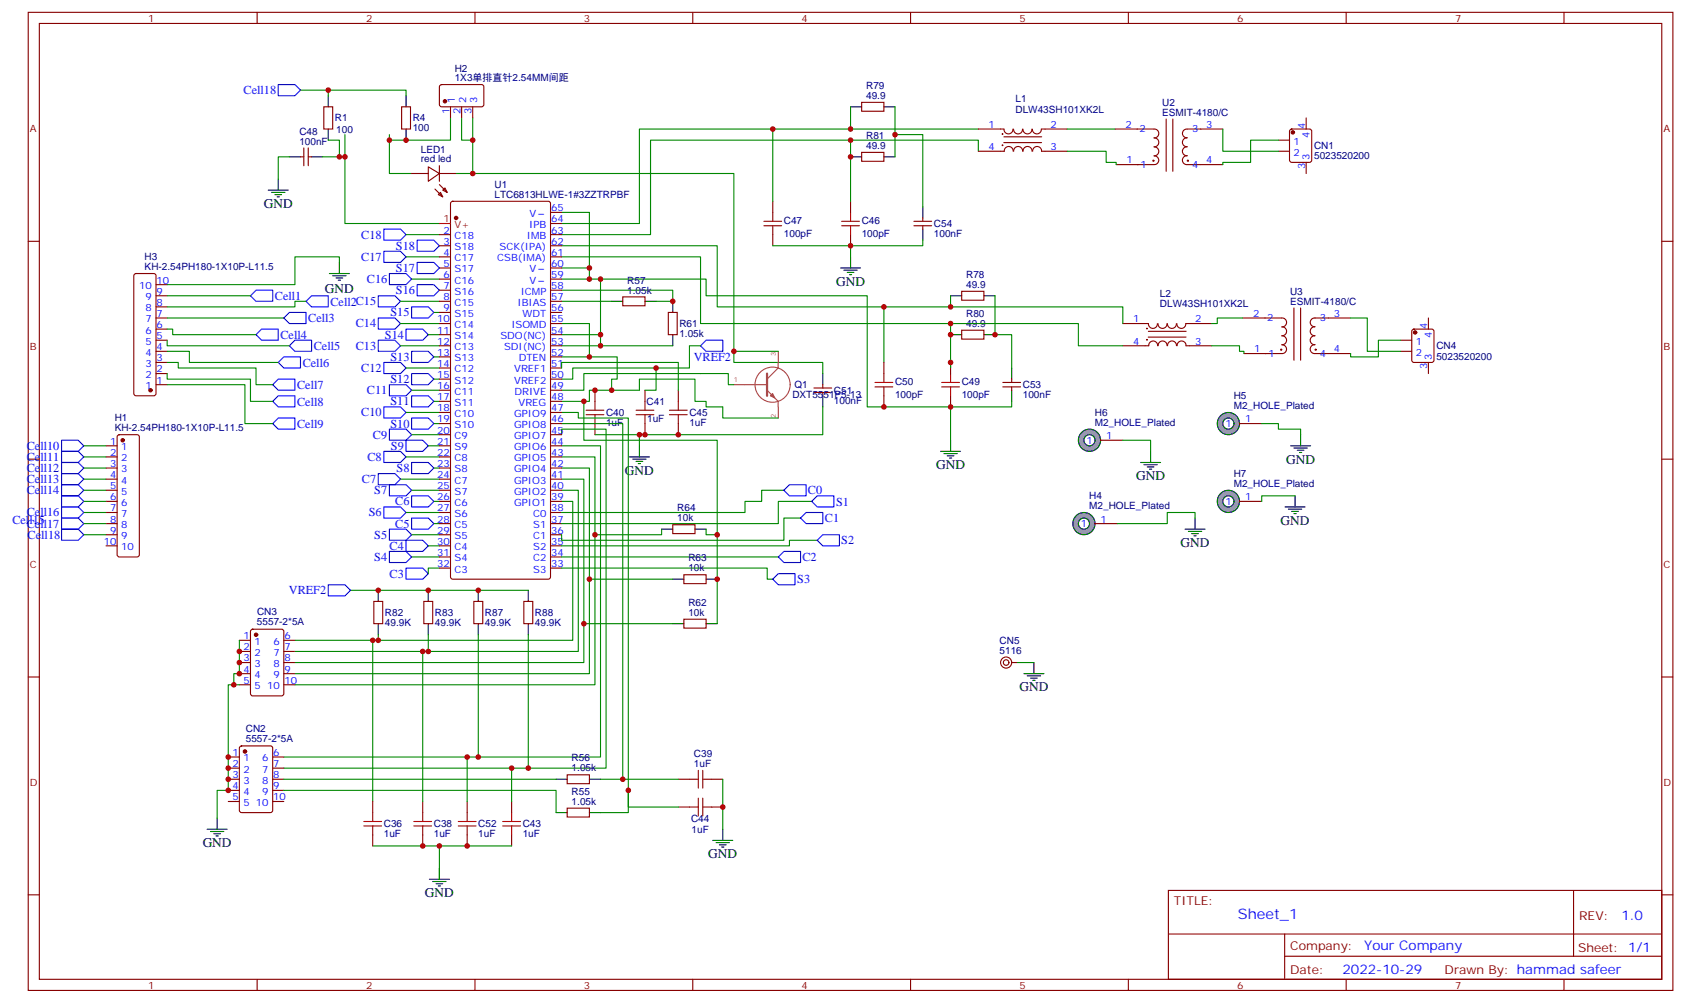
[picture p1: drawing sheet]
<svg xmlns="http://www.w3.org/2000/svg" width="535mm" height="318mm" viewBox="0 0 535 318" stroke-linecap="round" stroke-linejoin="round" font-family="sans-serif">
<g fill="none" stroke="#870000" stroke-width=".35">
<path d="M9 3.9h522.1v310.5h-522.1zM12.5 7.4h515v303.4h-515zM81.6 3.9v3.5M150.8 3.9v3.5M219.9 3.9v3.5M289.1 3.9v3.5M358.2 3.9v3.5M427.4 3.9v3.5M496.5 3.9v3.5M139.7 27.1l.5-.3 13 .1 .4 .7-.1 5.9-.6 .4-13-.1-.4-.6v-5.6zM143 33.9v3.5M146.5 33.9v3.5"/>
<path d="M150.1 33.9v3.5M273.5 32.5h7.1v2.8h-7.1zM370.2 37.8v16.6M372.3 37.8v16.6M414.7 37.4v3.6M95.4 49.8h1M96.4 47v5.6M97.9 47v5.6M97.9 49.8h1M130.7 55.1h5.3M136 53l3.5 2.1-3.5 2.4zM139.5 52.6v4.9"/>
<path d="M139.5 55.1h5.3M139.5 58.6l2.5 2.5M141.3 59.7l.7 1.4-1.5-.7zM273.5 48.4h7.1v2.8h-7.1zM310.6 41h8.1M318.7 45.3h12M318.7 43.4h12M318.7 41a1.41 1.41 0 0 0 1.4 1.5 1.41 1.41 0 0 0 1.4-1.5M321.6 48a1.41 1.41 0 0 0-1.4-1.5 1.41 1.41 0 0 0-1.4 1.5h-8.2M321.8 41a1.41 1.41 0 0 0 1.4 1.5 1.41 1.41 0 0 0 1.4-1.5M321.8 48a1.41 1.41 0 0 1 1.4-1.5 1.41 1.41 0 0 1 1.4 1.5M324.8 41a1.41 1.41 0 0 0 1.4 1.5 1.41 1.41 0 0 0 1.4-1.5"/>
<path d="M324.8 48a1.41 1.41 0 0 1 1.4-1.5 1.41 1.41 0 0 1 1.4 1.5M327.8 41a1.41 1.41 0 0 0 1.4 1.5 1.41 1.41 0 0 0 1.4-1.5M327.8 48a1.41 1.41 0 0 1 1.4-1.5 1.41 1.41 0 0 1 1.5 1.5h8.1M330.6 41h8.2M354 41h12.4a1.41 1.41 0 0 1 1.5 1.4 1.41 1.41 0 0 1-1.6 1.4M366.4 46.6a1.43 1.43 0 0 1 1.5 1.5 1.43 1.43 0 0 1-1.5 1.4 1.38 1.38 0 0 1 1.5 1.4 1.38 1.38 0 0 1-1.5 1.3h-12.1M366.4 43.8a1.41 1.41 0 0 1 1.5 1.4 1.41 1.41 0 0 1-1.5 1.4M376.9 41a1.38 1.38 0 0 0-1.5 1.3 1.38 1.38 0 0 0 1.5 1.4 1.43 1.43 0 0 0-1.5 1.5 1.43 1.43 0 0 0 1.5 1.4 1.43 1.43 0 0 0-1.5 1.4 1.43 1.43 0 0 0 1.5 1.4M376.9 49.4a1.41 1.41 0 0 0-1.5 1.4 1.41 1.41 0 0 0 1.5 1.4h11.3M376.9 41h11.3M405.8 48h3.6M405.8 44.5h3.6"/>
<path d="M409.6 41.2l.5-.2h5.6l.7 .4v9.4l-.4 .7h-5.9l-.7-.4v-9.4zM414.7 51.5v3.6M9 76.6h3.5M138.1 60l2.4 2.5M139.5 74.5h3.5M139.5 78h3.5M139.8 61.1l.7 1.4-1.4-.7zM143.3 64.1l.4-.2h30.4l.6 .4 .1 118.8-.5 .7h-30.6l-.6-.4-.1-118.8zM174.8 74.5h3.5M174.8 78h3.5M174.8 70.9h3.5M174.8 67.4h3.5"/>
<path d="M245.3 63.9v3.5M245.3 74.5v3.5M270 63.9v3.5M270 74.5v3.5M290.1 71.6h5.7M290.1 70.2h5.7M292.9 69.2v1M292.9 71.6v1.1M527.5 76.6h3.6M42.7 87l.5-.2h5.6l.5 .2 .2 .5v37.4l-.2 .5-.5 .2h-5.6l-.5-.2-.2-.5v-37.4zM49.5 97.4h3.6M49.5 93.9h3.6"/>
<path d="M49.5 90.3h3.6M139.5 81.5h3.5M139.5 85.1h3.5M139.5 88.6h3.5M139.5 92.1h3.5M139.5 95.6h3.5M139.5 99.2h3.5M174.8 81.5h3.5M174.8 85.1h3.5M174.8 88.6h3.5M174.8 92.1h3.5M174.8 95.6h3.5"/>
<path d="M174.8 99.2h3.5M305.3 92.5h7v2.8h-7zM410.8 97.8v16.5M412.9 97.8v16.5M49.5 100.9h3.6M49.5 108h3.6M49.5 111.5h3.6M49.5 118.6h3.6M49.5 115h3.6M49.5 104.5h3.6M139.5 102.7h3.5M139.5 109.7h3.5"/>
<path d="M139.5 106.2h3.5M139.5 113.3h3.5M139.5 116.8h3.5M174.8 102.7h3.5M174.8 109.7h3.5M174.8 106.2h3.5M174.8 113.3h3.5M174.8 116.8h3.5M280.6 115v3.6M301.8 115v3.6M305.3 104.8h7v2.8h-7zM356.4 102.7h8.2a1.41 1.41 0 0 0 1.4 1.5 1.41 1.41 0 0 0 1.4-1.5"/>
<path d="M364.5 107h12M364.6 105.2h12M367.5 109.7a1.41 1.41 0 0 0-1.4-1.5 1.41 1.41 0 0 0-1.4 1.5h-8.3M367.6 102.7a1.41 1.41 0 0 0 1.4 1.5 1.41 1.41 0 0 0 1.5-1.5M367.7 109.7a1.41 1.41 0 0 1 1.4-1.5 1.41 1.41 0 0 1 1.4 1.5M370.6 102.7a1.41 1.41 0 0 0 1.4 1.5 1.41 1.41 0 0 0 1.4-1.5M370.7 109.7a1.41 1.41 0 0 1 1.4-1.5 1.41 1.41 0 0 1 1.4 1.5M373.7 109.7a1.41 1.41 0 0 1 1.4-1.5 1.41 1.41 0 0 1 1.4 1.5h8.2M384.7 102.7h-8.3a1.41 1.41 0 0 1-1.4 1.5 1.41 1.41 0 0 1-1.4-1.5M394.5 100.9h12.4a1.41 1.41 0 0 1 1.5 1.4 1.41 1.41 0 0 1-1.5 1.4 1.43 1.43 0 0 1 1.5 1.5 1.43 1.43 0 0 1-1.5 1.4 1.41 1.41 0 0 1 1.5 1.4 1.41 1.41 0 0 1-1.5 1.4M406.9 109.5a1.38 1.38 0 0 1 1.5 1.3 1.38 1.38 0 0 1-1.5 1.4h-12M417.4 106.6a1.41 1.41 0 0 0-1.5 1.4 1.41 1.41 0 0 0 1.5 1.4"/>
<path d="M417.5 109.4a1.41 1.41 0 0 0-1.6 1.4 1.41 1.41 0 0 0 1.5 1.4h11.4M428.8 100.9h-11.4a1.38 1.38 0 0 0-1.5 1.4 1.38 1.38 0 0 0 1.5 1.4 1.43 1.43 0 0 0-1.5 1.4 1.43 1.43 0 0 0 1.5 1.4M444.6 108h3.6M444.6 111.5h3.6M448.4 104.7l.5-.2h5.6l.7 .4v9.4l-.4 .7h-5.9l-.7-.4v-9.4zM453.5 100.9v3.6M453.5 115v3.6M37.4 138.2l.5-.2h5.6l.5 .2 .2 .5v37.4l-.2 .5-.5 .2h-5.6l-.5-.3-.2-.4v-37.4zM49.5 122.1h3.6M139.5 120.3h3.5M139.5 123.9h3.5M139.5 127.4h3.5"/>
<path d="M139.5 130.9h3.5M139.5 134.4h3.5M139.5 138h3.5M174.8 120.3h3.5M174.8 123.9h3.5M174.8 127.4h3.5M174.8 130.9h3.5M174.8 134.4h3.5M174.8 138h3.5M188.9 123.9v3.5M188.9 134.4v3.6M204.8 123.9v3.5"/>
<path d="M204.8 134.4v3.6M215.3 123.9v3.5M215.3 134.4v3.6M258.4 124.6h5.6M258.4 123.2h5.6M261.2 122.1v1.1M261.2 124.6v1M280.6 125.6v3.6M301.8 125.6v3.6M318.3 122.8h5.7M318.3 121.4h5.7M321.2 120.3v1.1"/>
<path d="M321.2 122.8v1.1M9 145.7h3.5M33.7 141.5h3.5M33.7 145h3.5M33.7 148.6h3.5M33.7 152.1h3.5M33.7 155.6h3.5M33.7 159.1h3.5M139.5 141.5h3.5M139.5 145h3.5M139.5 148.6h3.5M139.5 152.1h3.5"/>
<path d="M139.5 155.6h3.5M139.5 159.1h3.5M174.8 141.5h3.5M174.8 145h3.5M174.8 148.6h3.5M174.8 152.1h3.5M174.8 155.6h3.5M174.8 159.1h3.5M527.5 145.7h3.6M33.7 162.7h3.5M33.7 166.2h3.5M33.7 169.7h3.5"/>
<path d="M33.7 173.2h3.5M139.5 162.7h3.5M139.5 166.2h3.5M139.5 169.7h3.5M139.5 173.2h3.5M139.5 176.8h3.5M174.8 162.7h3.5M174.8 166.2h3.5M174.8 169.7h3.5M174.8 173.2h3.5M174.8 176.8h3.5M79.8 199.9l.4-.2h9.2l.6 .4 .1 20.1-.5 .6-9.4 .1-.6-.5-.1-20z"/>
<path d="M118.7 190.9h2.8v7h-2.8zM134.5 190.9h2.9v7h-2.9zM139.5 180.3h3.5M150.4 190.9h2.8v7h-2.8zM166.3 190.9h2.8v7h-2.8zM174.8 180.3h3.5M9 214.9h3.5M76 203.2h3.5M76 206.8h3.5M76 210.3h3.5M76 213.8h3.5M76 217.3h3.5"/>
<path d="M90.1 203.2h3.5M90.1 206.8h3.5M90.1 210.3h3.5M90.1 213.8h3.5M90.1 217.3h3.5M527.5 214.9h3.6M76.2 237l.5-.3h9.2l.6 .5 .1 20-.5 .7h-9.4l-.7-.4v-20zM72.5 247.3h3.5M72.5 240.3h3.5M72.5 243.8h3.5M72.5 250.9h3.5M72.5 254.4h3.5"/>
<path d="M86.6 247.3h3.5M86.6 240.3h3.5M86.6 243.8h3.5M86.6 250.9h3.5M86.6 254.4h3.5M118.3 254.4v3.5M134.2 254.4v3.5M148.3 254.4v3.5M162.4 254.4v3.5M215.3 247.3h3.6M215.3 256.2h3.6M225.9 247.3h3.5"/>
<path d="M225.9 256.2h3.5M118.3 265v3.5M134.2 265v3.5M148.3 265v3.5M162.4 265v3.5M9 284h3.5M370.9 282.6h156.6v28.2h-156.6zM370.9 296.5h156.5M407.8 296.5v14.1M499.5 282.6v20.9M527.5 284h3.6M81.6 310.8v3.6"/>
<path d="M150.8 310.8v3.6M219.9 310.8v3.6M289.1 310.8v3.6M358.2 310.8v3.6M407.8 303.5h119.6M427.4 310.8v3.6M496.5 310.8v3.6"/>
<circle cx="318.2" cy="42.5" r=".11"/>
<circle cx="318.2" cy="46.1" r=".11"/>
<circle cx="366.1" cy="51" r=".18"/>
<circle cx="377.1" cy="51" r=".18"/>
<circle cx="364.1" cy="104.3" r=".11"/>
<circle cx="364.1" cy="107.8" r=".11"/>
<circle cx="406.7" cy="111" r=".18"/>
<circle cx="417.7" cy="111" r=".18"/>
</g>
<g fill="none" stroke="#000" stroke-width=".35">
<path d="M270 33.9h3.5M280.6 33.9h3.5M88.3 56.8v3.6M91.9 49.8h3.5M98.9 49.8h3.5M270 49.8h3.5M280.6 49.8h3.5M85.2 60.4h6.3M86.2 61.1h4.3M87.3 61.8h2.1M88 62.5h.7M292.9 65.7v3.5"/>
<path d="M292.9 72.7v3.5M104.6 86.8h6.3M105.6 87.5h4.3M106.7 88.2h2.1M107.4 88.9h.7M107.7 83.3v3.5M266.8 85.1h6.4M267.9 85.8h4.2M269 86.5h2.1M269.7 87.2h.7M270 81.5v3.6M301.8 93.9h3.5"/>
<path d="M312.3 93.9h3.6M261.2 118.6v3.5M301.8 106.2h3.5M312.3 106.2h3.6M321.2 116.8v3.5M261.2 125.6v3.6M301.8 139.7v3.6M321.2 123.9v3.5M199.8 145h6.4M200.9 145.7h4.2M201.9 146.4h2.1M202.6 147.1h.7"/>
<path d="M203 141.5v3.5M298.6 143.3h6.3M299.6 144h4.3M300.7 144.7h2.1M301.4 145.4h.7M120.1 187.4v3.5M120.1 197.9v3.6M136 187.4v3.5M136 197.9v3.6M151.8 187.4v3.5M151.8 197.9v3.6M167.7 187.4v3.5"/>
<path d="M167.7 197.9v3.6M68.9 259.7v3.5M65.8 263.2h6.3M66.8 263.9h4.2M67.9 264.6h2.1M68.6 265.3h.7M136.3 279.1h6.4M137.4 279.8h4.2M139.5 275.6v3.5M226.3 266.7h6.3M227.3 267.4h4.3M228.4 268.1h2.1"/>
<path d="M229.1 268.9h.7M229.4 263.2v3.5M138.4 280.5h2.1M139.1 281.2h.7"/>
</g>
<g fill="none" stroke="#a10000" stroke-width=".35">
<path d="M242.5 71.6h5.6M242.5 70.2h5.6M245.3 67.4v2.8M245.3 71.6v2.9M267.2 71.6h5.6M267.2 70.2h5.6M270 67.4v2.8M270 71.6v2.9M280.6 118.6v2.8M301.8 118.6v2.8M186.1 131.6h5.6M186.1 130.2h5.6"/>
<path d="M188.9 127.4v2.8M188.9 131.6v2.8M201.9 131.6h5.7M201.9 130.2h5.7M204.8 127.4v2.8M204.8 131.6v2.8M212.5 131.6h5.7M212.5 130.2h5.7M215.3 127.4v2.8M215.3 131.6v2.8M277.8 122.8h5.6M277.8 121.4h5.6"/>
<path d="M280.6 122.8v2.8M298.9 122.8h5.7M298.9 121.4h5.7M301.8 122.8v2.8M118.3 257.9v2.8M134.2 257.9v2.8M148.3 257.9v2.8M162.4 257.9v2.8M218.9 247.3h2.8M218.9 256.2h2.8M221.7 244.5v5.7M221.7 253.3v5.7"/>
<path d="M223.1 247.3h2.8M223.1 244.5v5.7M223.1 253.3v5.7M223.1 256.2h2.8M115.5 262.1h5.6M115.5 260.7h5.6M118.3 262.1v2.9M131.4 262.1h5.6M131.4 260.7h5.6M134.2 262.1v2.9M145.5 262.1h5.6M145.5 260.7h5.6"/>
<path d="M148.3 262.1v2.9M159.6 262.1h5.6M159.6 260.7h5.6M162.4 262.1v2.9"/>
</g>
<g fill="none" stroke="#00f" stroke-width=".35">
<path d="M88.3 26.8h5.3l1.8 1.8-1.8 1.8h-5.3zM121.8 79.8h5.3l1.8 1.7-1.8 1.8h-5.3zM121.8 72.7h5.3l1.8 1.8-1.8 1.7h-5.3zM132.4 76.2h5.3l1.8 1.8-1.8 1.8h-5.3zM79.5 93.9l1.8-1.8h5.3v3.5h-5.3zM97.2 95.6l1.7-1.7h5.3v3.5h-5.3zM120.1 93.9h5.3l1.7 1.7-1.7 1.8h-5.3zM123.6 86.8h5.3l1.8 1.8-1.8 1.7h-5.3zM130.7 97.4h5.3l1.7 1.8-1.7 1.7h-5.3zM132.4 90.3h5.3l1.8 1.8-1.8 1.8h-5.3zM132.4 83.3h5.3l1.8 1.8-1.8 1.7h-5.3zM81.3 106.2l1.7-1.7h5.3v3.5h-5.3z"/>
<path d="M88.3 115l1.8-1.7h5.3v3.5h-5.3zM90.1 100.9l1.8-1.7h5.3v3.5h-5.3zM91.9 109.7l1.7-1.7h5.3v3.5h-5.3zM120.1 108h5.3l1.7 1.7-1.7 1.8h-5.3zM120.1 100.9h5.3l1.7 1.8-1.7 1.8h-5.3zM121.8 115h5.3l1.8 1.8-1.8 1.8h-5.3zM128.9 104.5h5.3l1.8 1.7-1.8 1.8h-5.3zM130.7 118.6h5.3l1.7 1.7-1.7 1.8h-5.3zM130.7 111.5h5.3l1.7 1.8-1.7 1.7h-5.3zM222.4 109.7l1.8-1.7h5.2v3.5h-5.2zM19.5 139.7h5.3l1.8 1.8-1.8 1.8h-5.3zM86.6 122.1l1.7-1.8h5.3v3.6h-5.3z"/>
<path d="M86.6 127.4l1.7-1.8h5.3v3.6h-5.3zM88.3 132.7h5.3v3.5h-5.3l-1.7-1.8zM121.8 129.2h5.3l1.8 1.7-1.8 1.8h-5.3zM123.6 136.2h5.3l1.8 1.8-1.8 1.7h-5.3zM123.6 122.1h5.3l1.8 1.8-1.8 1.7h-5.3zM128.9 139.7h5.3l1.8 1.8-1.8 1.8h-5.3zM130.7 132.7h5.3l1.7 1.7-1.7 1.8h-5.3zM130.7 125.6h5.3l1.7 1.8-1.7 1.8h-5.3zM19.5 143.3h5.3l1.8 1.7-1.8 1.8h-5.3zM19.5 146.8h5.3l1.8 1.8-1.8 1.7h-5.3zM19.5 150.3h5.3l1.8 1.8-1.8 1.7h-5.3zM19.5 153.8h5.3l1.8 1.8-1.8 1.8h-5.3z"/>
<path d="M19.5 157.4h5.3l1.8 1.7-1.8 1.8h-5.3zM120.1 150.3h5.3l1.7 1.8-1.7 1.7h-5.3zM121.8 143.3h5.3l1.8 1.7-1.8 1.8h-5.3zM123.6 153.8h5.3l1.8 1.8-1.8 1.8h-5.3zM130.7 157.4h5.3l1.7 1.7-1.7 1.8h-5.3zM130.7 146.8h5.3l1.7 1.8-1.7 1.7h-5.3zM248.8 155.6l1.8-1.8h5.3v3.6h-5.3zM257.7 159.1l1.7-1.7h5.3v3.5h-5.3zM19.5 160.9h5.3l1.8 1.8-1.8 1.7h-5.3zM19.5 164.4h5.3l1.8 1.8-1.8 1.8h-5.3zM19.5 168h5.3l1.8 1.7-1.8 1.8h-5.3zM121.8 160.9h5.3l1.8 1.8-1.8 1.7h-5.3z"/>
<path d="M123.6 175h5.3l1.8 1.8-1.8 1.7h-5.3zM123.6 168h5.3l1.8 1.7-1.8 1.8h-5.3zM128.9 171.5h5.3l1.8 1.7-1.8 1.8h-5.3zM130.7 164.4h5.3l1.7 1.8-1.7 1.8h-5.3zM247.1 176.8l1.7-1.8h5.3v3.5h-5.3zM254.1 164.4l1.8-1.7h5.3v3.5h-5.3zM259.4 171.5l1.8-1.8h5.3v3.5h-5.3zM104.2 185.6h5.3l1.8 1.8-1.8 1.7h-5.3zM128.9 180.3h5.3l1.8 1.8-1.8 1.7h-5.3zM245.3 183.8l1.8-1.7h5.3v3.5h-5.3z"/>
</g>
<g fill="none" stroke="#008700" stroke-width=".35">
<path d="M95.4 28.6h33.5v1.8M143 37.4v7.1h-19.4M146.5 37.4v7.1h3.6M150.1 37.4v17.7h-5.3M270 33.9v7.1M284.1 33.9v15.9M91.9 49.8h-3.6v7M109.5 42.7v7.1h-7.1M109.5 49.8v21.1h30M123.6 42.7v12.4h7.1M150.1 55.1h82.9v59.9h28.2v3.6M245.3 41v22.9"/>
<path d="M270 44.5v19.4M284.1 42.7h8.8v23M310.6 41h-107.6v29.9h-24.7M310.6 48v-3.5h-104.1v30h-28.2M128.9 74.5h10.6M178.3 67.4h8.8v17.7M178.3 78h49.4v19.4h128.7v5.3M270 78v3.5M292.9 76.2v1.8h-47.6M53.1 93.9h26.4M97.2 95.6h-3.6v1.8h-40.5M107.7 83.3v-1.8h-14.1v8.8h-40.5"/>
<path d="M127.1 95.6h12.4M128.9 81.5h10.6M130.7 88.6h8.8M137.7 99.2h1.8M178.3 85.1h8.8v3.5h-8.8M178.3 92.1h35.3v3.5h-5.3M178.3 81.5h44.1v21.2h119.9v7h14.1M178.3 95.6h15.9M187.1 88.6h3.5v17.6h-12.3M190.6 88.6h33.6v5.3h51.1v35.3h45.9v-1.8M280.6 97.4v17.6M301.8 93.9v3.5"/>
<path d="M315.9 93.9v12.3h5.3v10.6M53.1 118.6v1.7h26.4v7.1h7.1M53.1 115h3.5v1.8h24.7v5.3h5.3M53.1 111.5h7v3.5h28.2M53.1 108v1.7h38.8M53.1 104.5h1.7v1.7h26.5M53.1 100.9h37M127.1 109.7h12.4M127.1 102.7h12.4M128.9 116.8h10.6M136 106.2h3.5M137.7 113.3h1.8"/>
<path d="M178.3 102.7h8.8v10.6h-8.8M178.3 116.8v-1.8h37v8.9M187.1 113.3h8.8v7h-1.7v3.6M190.6 106.2v3.5h-12.3M190.6 109.7h23M208.3 116.8v7.1h-3.5M222.4 109.7h-3.5v7.1h-37.1v3.5h-3.5M233 111.5h14.1M301.8 102.7v14.1M53.1 122.1h24.7v12.3h8.8M128.9 130.9h10.6M130.7 138h8.8"/>
<path d="M130.7 123.9h8.8M137.7 134.4h1.8M137.7 127.4h1.8M137.7 120.3h1.8M178.3 127.4h8.8v-3.5h15.9v-3.6h17.6v7.1h3.6v1.8h5.2v3.5h17.7M178.3 138v-1.8h14.1v107.6h-102.3M178.3 134.4h19.4v112.9h-7.1M178.3 130.9h5.3v1.8h15.9v125.2h-8.9M185.3 127.4v12.3h42.4v58.2M203 138v3.5M233 122.1h-1.8v-3.5h-45.9v5.3h-7M261.2 129.2v8.8h-72.3"/>
<path d="M301.8 129.2v10.5M26.6 159.1h7.1M26.6 155.6h7.1M26.6 148.6h7.1M26.6 152.1h7.1M26.6 145h7.1M26.6 141.5h7.1M127.1 152.1h12.4M128.9 145h10.6M130.7 155.6h8.8M136 141.5h3.5M137.7 159.1h1.8"/>
<path d="M137.7 148.6h1.8M178.3 159.1h3.5v44.1h-88.2M178.3 155.6h5.3v51.2h-90M178.3 152.1h7v58.2h-91.7M178.3 148.6h8.8v65.2h-93.5M178.3 145h10.6v72.3h-95.3M178.3 141.5h12.3v98.8h-100.5M248.8 155.6h-7v3.5h-5.3v3.6h-58.2M257.7 159.1h-10.6v7.1h-68.8M26.6 169.7h7.1M26.6 166.2h7.1M26.6 162.7h7.1"/>
<path d="M128.9 162.7h10.6M130.7 176.8h8.8M130.7 169.7h8.8M136 173.2h3.5M137.7 166.2h1.8M178.3 176.8h68.8M210 168v1.7h-21.1M224.2 168v1.7h3.5M254.1 164.4h-5.3v7.1h-70.5v-1.8M259.4 171.5h-8.8v1.7h-72.3M111.3 187.4h56.4M139.5 180.3h-3.5v1.8"/>
<path d="M178.3 180.3h65.3v3.5h1.7M185.3 197.9h28.3M187.1 183.8h26.5M76 203.2v10.6h-1.8v3.5M76 217.3h-3.5v33.6h-3.6v8.8M118.3 203.2v51.2M120.1 201.5v1.7M134.2 206.8v47.6M136 201.5v5.3M151.8 201.5v38.8M167.7 201.5v42.3M90.1 250.9h86.4v7"/>
<path d="M90.1 247.3h86.4M148.3 240.3v14.1M162.4 243.8v10.6M197.7 247.3h17.6M199.5 250.9v5.3h15.8M229.4 247.3v15.9M118.3 268.5h44.1M139.5 268.5v10.6"/>
</g>
<g fill="#870000" stroke="#870000" stroke-width=".35">
<circle cx="77.8" cy="238.5" r=".53"/>
<circle cx="81.3" cy="201.5" r=".53"/>
<circle cx="38.9" cy="139.7" r=".53"/>
<circle cx="449.2" cy="105.5" r=".53"/>
<circle cx="144.8" cy="69.2" r=".53"/>
<circle cx="141.3" cy="32.1" r=".53"/>
<circle cx="410.4" cy="42" r=".53"/>
<circle cx="47.8" cy="123.9" r=".53"/>
</g>
<path d="M139.5 70.9h3.5" fill="none" stroke="#f00" stroke-width=".35"/>
<path d="M243.5 118.6v7" fill="none" stroke="#a64a4a" stroke-width=".71"/>
<path d="M247.1 111.5l-.1 5.3-3.5 3.5M233 122.1h10.5M243.5 123.9l3.5 3.5 .1 5.3M250.8 122.1a5.6 5.6 0 0 0-8.1-5 5.6 5.6 0 0 0-.7 9.5 5.6 5.6 0 0 0 8.8-3.6v-.9" fill="none" stroke="#a64a4a" stroke-width=".35"/>
<path d="M244.6 125.6l.7-.7 .7 1.4z" fill="#a64a4a" stroke="#a64a4a" stroke-width=".35"/>
<circle cx="345.9" cy="139.7" r="3.5" fill="#999" stroke="#000" stroke-width=".35"/>
<circle cx="345.9" cy="139.7" r="1.76" fill="#fff" stroke="#000" stroke-width=".35"/>
<path d="M349.4 139.7h7" fill="none" stroke="#870000" stroke-width=".35"/>
<circle cx="344.1" cy="166.2" r="3.5" fill="#999" stroke="#000" stroke-width=".35"/>
<circle cx="344.1" cy="166.2" r="1.76" fill="#fff" stroke="#000" stroke-width=".35"/>
<path d="M347.6 166.2h7.1" fill="none" stroke="#870000" stroke-width=".35"/>
<circle cx="390" cy="134.4" r="3.5" fill="#999" stroke="#000" stroke-width=".35"/>
<circle cx="390" cy="134.4" r="1.76" fill="#fff" stroke="#000" stroke-width=".35"/>
<path d="M393.5 134.4h7" fill="none" stroke="#870000" stroke-width=".35"/>
<circle cx="390" cy="159.1" r="3.5" fill="#999" stroke="#000" stroke-width=".35"/>
<circle cx="390" cy="159.1" r="1.76" fill="#fff" stroke="#000" stroke-width=".35"/>
<g fill="none" stroke="#870000" stroke-width=".35">
<path d="M102.8 33.9h2.8v7.1h-2.8zM127.5 33.9h2.8v7.1h-2.8zM197.7 94.2h7.1v2.8h-7.1zM212.2 99.2h2.8v7h-2.8zM393.5 159.1h7M213.6 166.5h7v2.9h-7zM217.1 196.5h7.1v2.9h-7.1zM217.1 182.4h7.1v2.8h-7.1zM321.2 210.3h1.7M180.1 256.5h7v2.8h-7zM180.1 245.9h7v2.8h-7z"/>
<circle cx="319.4" cy="210.3" r="1.76"/>
<circle cx="319.4" cy="210.3" r=".88"/>
</g>
<g fill="none" stroke="#000" stroke-width=".35">
<path d="M104.2 30.4v3.5M128.9 30.4v3.5M104.2 41v3.5M128.9 41v3.5M194.2 95.6h3.5M204.8 95.6h3.5M213.6 95.6v3.6M213.6 106.2v3.5M412.9 138v3.5M362.1 146.8h6.3M363.1 147.5h4.3M364.2 148.2h2.1"/>
<path d="M364.9 148.9h.7M365.3 143.3v3.5M409.7 141.5h6.4M410.8 142.2h4.2M411.1 157.4v3.5M411.8 142.9h2.1M412.5 143.6h.7M210 168h3.6M220.6 168h3.6M376.2 168h6.4M377.3 168.7h4.2M378.3 169.4h2.1"/>
<path d="M379 170.1h.7M379.4 164.4v3.6M408 160.9h6.3M409 161.6h4.2M410.1 162.3h2.1M410.8 163h.7M213.6 197.9h3.5M213.6 183.8h3.5M224.2 197.9h3.5M224.2 183.8h3.5M325 213.8h6.4M326.1 214.5h4.2"/>
<path d="M327.2 215.2h2.1M327.9 215.9h.7M328.2 210.3v3.5M176.5 257.9h3.6M176.5 247.3h3.6M187.1 257.9h3.5M187.1 247.3h3.5"/>
</g>
<g fill="none" stroke="#008700" stroke-width=".35">
<path d="M104.2 28.6v1.8M104.2 44.5h3.5v5.3M338.8 48h12.4v3.5h3.1v.7M338.8 41h15.2M388.2 41v7h17.6M405.8 44.5h-8.8v7h-8.8v.7M384.7 109.7h8.8v1.8h1.4v.7M394.5 100.9h-8.1v1.8h-1.7M428.8 100.9h5.3v10.6h10.5M444.6 108h-7v5.3h-8.8v-1.1M356.4 139.7h8.9v3.6M400.5 134.4h5.3v1.8h7.1v1.8"/>
<path d="M411.1 157.4h-10.6v1.7M379.4 164.4v-1.7h-8.8v3.5h-15.9M322.9 210.3h5.3"/>
</g>
<g fill="#c00">
<circle cx="76" cy="206.8" r=".88"/>
<circle cx="76" cy="210.3" r=".88"/>
<circle cx="72.5" cy="240.3" r=".88"/>
<circle cx="72.5" cy="243.8" r=".88"/>
<circle cx="72.5" cy="247.3" r=".88"/>
<circle cx="229.4" cy="256.2" r=".88"/>
<circle cx="120.1" cy="187.4" r=".88"/>
<circle cx="151.8" cy="187.4" r=".88"/>
<circle cx="136" cy="187.4" r=".88"/>
<circle cx="134.2" cy="268.5" r=".88"/>
<circle cx="148.3" cy="268.5" r=".88"/>
<circle cx="187.1" cy="113.3" r=".88"/>
<circle cx="187.1" cy="85.1" r=".88"/>
<circle cx="139.5" cy="268.5" r=".88"/>
<circle cx="162.4" cy="243.8" r=".88"/>
<circle cx="148.3" cy="240.3" r=".88"/>
<circle cx="134.2" cy="206.8" r=".88"/>
<circle cx="118.3" cy="203.2" r=".88"/>
<circle cx="167.7" cy="243.8" r=".88"/>
<circle cx="151.8" cy="240.3" r=".88"/>
<circle cx="136" cy="206.8" r=".88"/>
<circle cx="120.1" cy="203.2" r=".88"/>
<circle cx="199.5" cy="250.9" r=".88"/>
<circle cx="197.7" cy="247.3" r=".88"/>
<circle cx="72.5" cy="250.9" r=".88"/>
<circle cx="190.6" cy="109.7" r=".88"/>
<circle cx="150.1" cy="55.1" r=".88"/>
<circle cx="190.6" cy="106.2" r=".88"/>
<circle cx="187.1" cy="88.6" r=".88"/>
<circle cx="109.5" cy="49.8" r=".88"/>
<circle cx="188.9" cy="169.7" r=".88"/>
<circle cx="187.1" cy="183.8" r=".88"/>
<circle cx="185.3" cy="197.9" r=".88"/>
<circle cx="270" cy="41" r=".88"/>
<circle cx="270" cy="44.5" r=".88"/>
<circle cx="284.1" cy="42.7" r=".88"/>
<circle cx="270" cy="78" r=".88"/>
<circle cx="270" cy="49.8" r=".88"/>
<circle cx="245.3" cy="41" r=".88"/>
<circle cx="301.8" cy="129.2" r=".88"/>
<circle cx="190.6" cy="88.6" r=".88"/>
<circle cx="280.6" cy="129.2" r=".88"/>
<circle cx="315.9" cy="106.2" r=".88"/>
<circle cx="301.8" cy="97.4" r=".88"/>
<circle cx="280.6" cy="97.4" r=".88"/>
<circle cx="301.8" cy="106.2" r=".88"/>
<circle cx="74.2" cy="217.3" r=".88"/>
<circle cx="76" cy="213.8" r=".88"/>
<circle cx="188.9" cy="123.9" r=".88"/>
<circle cx="185.3" cy="127.4" r=".88"/>
<circle cx="194.2" cy="123.9" r=".88"/>
<circle cx="203" cy="138" r=".88"/>
<circle cx="215.3" cy="138" r=".88"/>
<circle cx="208.3" cy="116.8" r=".88"/>
<circle cx="204.8" cy="138" r=".88"/>
<circle cx="150.1" cy="44.5" r=".88"/>
<circle cx="233" cy="111.5" r=".88"/>
<circle cx="104.2" cy="28.6" r=".88"/>
<circle cx="107.7" cy="49.8" r=".88"/>
<circle cx="213.6" cy="95.6" r=".88"/>
<circle cx="227.7" cy="169.7" r=".88"/>
<circle cx="227.7" cy="183.8" r=".88"/>
<circle cx="301.8" cy="115" r=".88"/>
<circle cx="301.8" cy="102.7" r=".88"/>
<circle cx="123.6" cy="44.5" r=".88"/>
<circle cx="128.9" cy="44.5" r=".88"/>
</g>
<text font-size="4.6" fill="#00f" x="393" y="291.6">Sheet_1</text>
<g font-size="4.2">
<text x="83.7" y="66">GND</text>
<text x="103.2" y="92.9">GND</text>
<text x="265.4" y="90.7">GND</text>
<text x="297.2" y="148.9">GND</text>
<text x="408.3" y="147.1">GND</text>
<text x="198.4" y="150.7">GND</text>
<text x="360.7" y="152.4">GND</text>
<text x="406.5" y="166.5">GND</text>
<text x="374.8" y="173.6">GND</text>
<text x="323.6" y="219.5">GND</text>
<text x="64.3" y="268.9">GND</text>
<text x="224.9" y="272.4">GND</text>
<text x="134.9" y="284.7">GND</text>
</g>
<g font-size="4.2" fill="#00f">
<text x="514.7" y="291.9">1.0</text>
<text x="433.1" y="301.4">Your Company</text>
<text x="426.2" y="309.2">2022-10-29</text>
</g>
<g font-size="3.9" fill="#00f">
<text x="77.3" y="29.9">Cell18</text>
<text x="114.7" y="75.7">C18</text>
<text x="114.7" y="82.8">C17</text>
<text x="125.7" y="79.3">S18</text>
<text x="116.5" y="89.8">C16</text>
<text x="125.7" y="86.3">S17</text>
<text x="87.3" y="95.2">Cell1</text>
<text x="125.7" y="93.4">S16</text>
<text x="104.9" y="97">Cell2C15</text>
<text x="123.9" y="100.4">S15</text>
<text x="89" y="107.6">Cell4</text>
<text x="97.9" y="102.3">Cell3</text>
<text x="112.9" y="103.9">C14</text>
<text x="122.2" y="107.5">S14</text>
<text x="99.6" y="111.1">Cell5</text>
<text x="112.9" y="111">C13</text>
<text x="96.1" y="116.4">Cell6</text>
<text x="114.7" y="118.1">C12</text>
<text x="123.9" y="114.5">S13</text>
<text x="220.2" y="114.5">VREF2</text>
<text x="94.3" y="123.5">Cell7</text>
<text x="116.5" y="125.1">C11</text>
<text x="123.9" y="121.6">S12</text>
<text x="94.3" y="128.8">Cell8</text>
<text x="123.9" y="128.6">S11</text>
<text x="94.3" y="135.8">Cell9</text>
<text x="114.7" y="132.2">C10</text>
<text x="123.9" y="135.7">S10</text>
<text x="8.5" y="142.7">Cell10</text>
<text x="118.4" y="139.2">C9</text>
<text x="124.1" y="142.8">S9</text>
<text x="8.5" y="146.3">Cell11</text>
<text x="8.5" y="149.8">Cell12</text>
<text x="116.6" y="146.3">C8</text>
<text x="125.9" y="149.8">S8</text>
<text x="8.5" y="153.3">Cell13</text>
<text x="114.9" y="153.3">C7</text>
<text x="8.5" y="156.9">Cell14</text>
<text x="118.8" y="156.9">S7</text>
<text x="125.5" y="160.4">C6</text>
<text x="256.5" y="156.9">C0</text>
<text x="265.4" y="160.5">S1</text>
<text x="3.9" y="166.2">Cell15</text>
<text x="8.5" y="163.9">Cell16</text>
<text x="8.5" y="167.4">Cell17</text>
<text x="117.1" y="163.9">S6</text>
<text x="125.5" y="167.4">C5</text>
<text x="261.9" y="165.7">C1</text>
<text x="8.8" y="171.1">Cell18</text>
<text x="118.8" y="171">S5</text>
<text x="267.1" y="172.8">S2</text>
<text x="118.8" y="178">S4</text>
<text x="123.7" y="174.5">C4</text>
<text x="254.7" y="178.1">C2</text>
<text x="123.7" y="183.3">C3</text>
<text x="253.1" y="185.1">S3</text>
<text x="91.7" y="188.6">VREF2</text>
</g>
<g font-size="3.9" fill="#800">
<text x="372.7" y="287.2">TITLE:</text>
<text x="501.3" y="291.9">REV:</text>
<text x="409.6" y="301.4">Company:</text>
<text x="501" y="302">Sheet: 1/1</text>
<text x="409.6" y="309.1">Date:</text>
<text x="458.6" y="309.2">Drawn By: hammad safeer</text>
</g>
<g font-size="3.2" fill="#800">
<text x="47.1" y="6.9">1</text>
<text x="116.2" y="6.9">2</text>
<text x="185.3" y="6.9">3</text>
<text x="254.5" y="6.9">4</text>
<text x="323.6" y="6.9">5</text>
<text x="392.8" y="6.9">6</text>
<text x="461.9" y="6.9">7</text>
<text x="9.5" y="42">A</text>
<text x="528.1" y="42">A</text>
<text x="9.5" y="111.2">B</text>
<text x="528.1" y="111.2">B</text>
<text x="9.5" y="180.3">C</text>
<text x="528.1" y="180.3">C</text>
<text x="9.5" y="249.4">D</text>
<text x="528.1" y="249.4">D</text>
<text x="47.1" y="313.8">1</text>
<text x="116.2" y="313.8">2</text>
<text x="185.3" y="313.8">3</text>
<text x="254.5" y="313.8">4</text>
<text x="323.6" y="313.8">5</text>
<text x="392.8" y="313.8">6</text>
<text x="461.9" y="313.8">7</text>
</g>
<g font-size="3.2" fill="#000080">
<text x="144.4" y="22.8">H2</text>
<text x="144.4" y="25.8">1X3单排直针2.54MM间距</text>
<text x="275" y="28.2">R79</text>
<text x="275" y="31.4">49.9</text>
<text x="322.4" y="35.8">DLW43SH101XK2L</text>
<text x="322.4" y="32.4">L1</text>
<text x="369" y="33.8">U2</text>
<text x="106.3" y="38.5">R1</text>
<text x="131" y="41.7">100</text>
<text x="131" y="38.5">R4</text>
<text x="369" y="36.7">ESMIT-4180/C</text>
<text x="95" y="45.9">100nF</text>
<text x="95" y="42.7">C48</text>
<text x="106.8" y="42.1">100</text>
<text x="275" y="47.3">49.9</text>
<text x="275" y="44.1">R81</text>
<text x="417.2" y="47.4">CN1</text>
<text x="133.6" y="51.5">red led</text>
<text x="133.6" y="48.5">LED1</text>
<text x="417.2" y="50.6">5023520200</text>
<text x="157" y="59.7">U1</text>
<text x="157" y="62.8">LTC6813HLWE-1#3ZZTRPBF</text>
<text x="248.8" y="70.9">C47</text>
<text x="273.5" y="70.9">C46</text>
<text x="248.8" y="75.3">100pF</text>
<text x="273.5" y="75.3">100pF</text>
<text x="296.5" y="75.3">100nF</text>
<text x="296.5" y="72.1">C54</text>
<text x="45.9" y="82.6">H3</text>
<text x="45.9" y="85.8">KH-2.54PH180-1X10P-L11.5</text>
<text x="199.1" y="90">R57</text>
<text x="306.7" y="88.2">R78</text>
<text x="199.1" y="93.2">1.05k</text>
<text x="306.7" y="91.4">49.9</text>
<text x="368.3" y="94.2">L2</text>
<text x="409.6" y="93.5">U3</text>
<text x="306.7" y="100.5">R80</text>
<text x="368.3" y="97.6">DLW43SH101XK2L</text>
<text x="409.6" y="96.7">ESMIT-4180/C</text>
<text x="215.7" y="107">1.05k</text>
<text x="215.7" y="103.8">R61</text>
<text x="306.7" y="103.8">49.9</text>
<text x="456" y="110.9">CN4</text>
<text x="456" y="114.1">5023520200</text>
<text x="252.2" y="123.1">Q1</text>
<text x="264.7" y="125.1">C51</text>
<text x="284.1" y="122.1">C50</text>
<text x="305.3" y="122.1">C49</text>
<text x="324.7" y="123.2">C53</text>
<text x="205.3" y="128.6">C41</text>
<text x="251.5" y="126.3">DXT5551P5-13</text>
<text x="264.7" y="128.2">100nF</text>
<text x="284.1" y="126.5">100pF</text>
<text x="305.3" y="126.5">100pF</text>
<text x="324.7" y="126.4">100nF</text>
<text x="347.6" y="131.9">H6</text>
<text x="391.7" y="129.8">M2_HOLE_Plated</text>
<text x="391.7" y="126.6">H5</text>
<text x="36.4" y="136.8">KH-2.54PH180-1X10P-L11.5</text>
<text x="36.4" y="133.7">H1</text>
<text x="192.4" y="135.2">1uF</text>
<text x="192.4" y="132.2">C40</text>
<text x="205.4" y="133.9">1uF</text>
<text x="218.9" y="135.2">1uF</text>
<text x="218.9" y="132.2">C45</text>
<text x="347.6" y="135.1">M2_HOLE_Plated</text>
<text x="391.7" y="154.5">M2_HOLE_Plated</text>
<text x="391.7" y="151.3">H7</text>
<text x="345.8" y="161.5">M2_HOLE_Plated</text>
<text x="345.8" y="158.4">H4</text>
<text x="215" y="165.5">10k</text>
<text x="215" y="162.3">R64</text>
<text x="218.5" y="178.1">R63</text>
<text x="218.5" y="181.4">10k</text>
<text x="81.6" y="195.3">CN3</text>
<text x="122.2" y="195.5">R82</text>
<text x="138.1" y="195.5">R83</text>
<text x="154" y="195.5">R87</text>
<text x="169.8" y="195.5">R88</text>
<text x="218.5" y="195.5">10k</text>
<text x="218.5" y="192.2">R62</text>
<text x="81.6" y="198.5">5557-2*5A</text>
<text x="122.2" y="198.6">49.9K</text>
<text x="138.1" y="198.6">49.9K</text>
<text x="154" y="198.6">49.9K</text>
<text x="169.8" y="198.6">49.9K</text>
<text x="317.3" y="207.5">5116</text>
<text x="317.3" y="204.3">CN5</text>
<text x="78.1" y="232.4">CN2</text>
<text x="78.1" y="235.5">5557-2*5A</text>
<text x="181.5" y="244.9">1.05k</text>
<text x="181.5" y="241.7">R56</text>
<text x="220.3" y="243.5">1uF</text>
<text x="220.3" y="240.2">C39</text>
<text x="181.5" y="255.4">1.05k</text>
<text x="181.5" y="252.3">R55</text>
<text x="121.9" y="262.6">C36</text>
<text x="137.7" y="262.6">C38</text>
<text x="151.8" y="262.6">C52</text>
<text x="166" y="262.6">C43</text>
<text x="219.4" y="260.8">C44</text>
<text x="121.8" y="265.8">1uF</text>
<text x="137.7" y="265.8">1uF</text>
<text x="151.8" y="265.8">1uF</text>
<text x="165.9" y="265.8">1uF</text>
<text x="219.6" y="264.4">1uF</text>
</g>
<g font-size="3.2" fill="#00f">
<text x="144.4" y="32.6" transform="rotate(-90 144.4 32.6)">1</text>
<text x="148" y="32.6" transform="rotate(-90 148 32.6)">2</text>
<text x="151.5" y="32.6" transform="rotate(-90 151.5 32.6)">3</text>
<text x="142.7" y="36.1" transform="rotate(-90 142.7 36.1)">1</text>
<text x="146.2" y="36.1" transform="rotate(-90 146.2 36.1)">2</text>
<text x="149.7" y="36.1" transform="rotate(-90 149.7 36.1)">3</text>
<text x="313.9" y="40.6">1</text>
<text x="333.5" y="40.6">2</text>
<text x="357.3" y="40.6">2</text>
<text x="382.9" y="40.6">3</text>
<text x="414.3" y="41" transform="rotate(-90 414.3 41)">4</text>
<text x="313.9" y="47.7">4</text>
<text x="333.5" y="47.7">3</text>
<text x="361.7" y="42">2</text>
<text x="378.4" y="42">3</text>
<text x="410.7" y="45.9">1</text>
<text x="415.7" y="43.7" transform="rotate(-90 415.7 43.7)">4</text>
<text x="357.6" y="51.9">1</text>
<text x="362.1" y="53.3">1</text>
<text x="378.4" y="53.3">4</text>
<text x="382.9" y="51.9">4</text>
<text x="410.7" y="49.4">2</text>
<text x="414.3" y="53.6" transform="rotate(-90 414.3 53.6)">3</text>
<text x="415.7" y="50.8" transform="rotate(-90 415.7 50.8)">3</text>
<text x="168.1" y="68.8">V</text>
<text x="174.9" y="70.6">64</text>
<text x="174.9" y="67.1">65</text>
<text x="140.8" y="74.1">2</text>
<text x="140.8" y="77.6">3</text>
<text x="144.3" y="75.9">C18</text>
<text x="167.3" y="75.9">IMB</text>
<text x="168" y="72.4">IPB</text>
<text x="174.9" y="77.6">62</text>
<text x="174.9" y="74.1">63</text>
<text x="140.8" y="81.2">4</text>
<text x="144.3" y="79.4">S18</text>
<text x="144.3" y="82.9">C17</text>
<text x="157.8" y="82.9">CSB(IMA)</text>
<text x="158.6" y="79.4">SCK(IPA)</text>
<text x="174.9" y="81.2">61</text>
<text x="49.7" y="90">10</text>
<text x="140.8" y="84.7">5</text>
<text x="140.8" y="88.2">6</text>
<text x="144.3" y="86.5">S17</text>
<text x="144.3" y="90">C16</text>
<text x="168.1" y="90">V</text>
<text x="168.1" y="86.5">V</text>
<text x="174.9" y="88.2">59</text>
<text x="174.9" y="84.7">60</text>
<text x="44.2" y="91.8">10</text>
<text x="46.2" y="95.3">9</text>
<text x="49.7" y="93.5">9</text>
<text x="140.8" y="91.8">7</text>
<text x="140.8" y="95.3">8</text>
<text x="144.3" y="93.5">S16</text>
<text x="165.3" y="93.5">ICMP</text>
<text x="174.9" y="95.3">57</text>
<text x="174.9" y="91.8">58</text>
<text x="46.2" y="98.8">8</text>
<text x="49.7" y="100.6">7</text>
<text x="49.7" y="97">8</text>
<text x="140.8" y="98.8">9</text>
<text x="144.3" y="97">C15</text>
<text x="144.3" y="100.6">S15</text>
<text x="164.3" y="97">IBIAS</text>
<text x="165.9" y="100.6">WDT</text>
<text x="174.9" y="98.8">56</text>
<text x="397.8" y="100.6">2</text>
<text x="402.3" y="102">2</text>
<text x="419" y="102">3</text>
<text x="423.5" y="100.6">3</text>
<text x="46.2" y="105.9">6</text>
<text x="46.2" y="102.3">7</text>
<text x="49.7" y="107.6">5</text>
<text x="49.7" y="104.1">6</text>
<text x="138.8" y="102.3">10</text>
<text x="138.8" y="105.9">11</text>
<text x="144.3" y="104.1">C14</text>
<text x="144.3" y="107.6">S14</text>
<text x="158.9" y="107.6">SDO(NC)</text>
<text x="162.3" y="104.1">ISOMD</text>
<text x="174.9" y="105.9">54</text>
<text x="174.9" y="102.3">55</text>
<text x="359.7" y="102.3">1</text>
<text x="379.4" y="102.3">2</text>
<text x="453.1" y="104.5" transform="rotate(-90 453.1 104.5)">4</text>
<text x="454.5" y="107.2" transform="rotate(-90 454.5 107.2)">4</text>
<text x="46.2" y="112.9">4</text>
<text x="46.2" y="109.4">5</text>
<text x="49.7" y="111.2">4</text>
<text x="138.8" y="109.4">12</text>
<text x="138.8" y="112.9">13</text>
<text x="144.3" y="111.2">C13</text>
<text x="160" y="111.2">SDI(NC)</text>
<text x="174.9" y="112.9">52</text>
<text x="174.9" y="109.4">53</text>
<text x="359.7" y="109.4">4</text>
<text x="379.4" y="109.4">3</text>
<text x="398.2" y="111.9">1</text>
<text x="402.7" y="113.3">1</text>
<text x="419" y="113.3">4</text>
<text x="423.5" y="111.9">4</text>
<text x="449.5" y="109.4">1</text>
<text x="449.5" y="112.9">2</text>
<text x="46.2" y="120">2</text>
<text x="46.2" y="116.5">3</text>
<text x="49.7" y="118.2">2</text>
<text x="49.7" y="114.7">3</text>
<text x="138.8" y="116.5">14</text>
<text x="138.8" y="120">15</text>
<text x="144.3" y="114.7">S13</text>
<text x="144.3" y="118.2">C12</text>
<text x="163.2" y="118.2">VREF1</text>
<text x="164.7" y="114.7">DTEN</text>
<text x="174.9" y="120">50</text>
<text x="174.9" y="116.5">51</text>
<text x="453.1" y="117.1" transform="rotate(-90 453.1 117.1)">3</text>
<text x="454.5" y="114.3" transform="rotate(-90 454.5 114.3)">3</text>
<text x="46.2" y="123.5">1</text>
<text x="49.7" y="121.7">1</text>
<text x="138.8" y="123.5">16</text>
<text x="144.3" y="121.7">S12</text>
<text x="144.3" y="125.3">C11</text>
<text x="163.2" y="121.7">VREF2</text>
<text x="163.3" y="125.3">DRIVE</text>
<text x="174.9" y="123.5">49</text>
<text x="138.8" y="127">17</text>
<text x="138.8" y="130.6">18</text>
<text x="144.3" y="128.8">S11</text>
<text x="164.6" y="128.8">VREG</text>
<text x="174.9" y="130.6">47</text>
<text x="174.9" y="127">48</text>
<text x="138.8" y="134.1">19</text>
<text x="138.8" y="137.6">20</text>
<text x="144.3" y="132.3">C10</text>
<text x="144.3" y="135.9">S10</text>
<text x="163.2" y="135.9">GPIO8</text>
<text x="163.2" y="132.3">GPIO9</text>
<text x="174.9" y="137.6">45</text>
<text x="174.9" y="134.1">46</text>
<text x="389" y="135.5">1</text>
<text x="395.3" y="134.1">1</text>
<text x="35" y="141.1">1</text>
<text x="38.5" y="142.9">1</text>
<text x="138.8" y="141.1">21</text>
<text x="144.3" y="139.4">C9</text>
<text x="144.3" y="142.9">S9</text>
<text x="163.2" y="142.9">GPIO6</text>
<text x="163.2" y="139.4">GPIO7</text>
<text x="174.9" y="141.1">44</text>
<text x="344.9" y="140.8">1</text>
<text x="351.2" y="139.4">1</text>
<text x="35" y="144.7">2</text>
<text x="35" y="148.2">3</text>
<text x="38.5" y="146.4">2</text>
<text x="38.5" y="150">3</text>
<text x="138.8" y="144.7">22</text>
<text x="138.8" y="148.2">23</text>
<text x="144.3" y="146.4">C8</text>
<text x="144.3" y="150">S8</text>
<text x="163.2" y="150">GPIO4</text>
<text x="163.2" y="146.4">GPIO5</text>
<text x="174.9" y="148.2">42</text>
<text x="174.9" y="144.7">43</text>
<text x="35" y="151.7">4</text>
<text x="35" y="155.3">5</text>
<text x="38.5" y="153.5">4</text>
<text x="138.8" y="151.7">24</text>
<text x="138.8" y="155.3">25</text>
<text x="144.3" y="153.5">C7</text>
<text x="163.2" y="153.5">GPIO3</text>
<text x="174.9" y="155.3">40</text>
<text x="174.9" y="151.7">41</text>
<text x="35" y="158.8">6</text>
<text x="38.5" y="157">5</text>
<text x="38.5" y="160.5">6</text>
<text x="138.8" y="158.8">26</text>
<text x="144.3" y="157">S7</text>
<text x="144.3" y="160.5">C6</text>
<text x="163.2" y="160.5">GPIO1</text>
<text x="163.2" y="157">GPIO2</text>
<text x="174.9" y="158.8">39</text>
<text x="389" y="160.2">1</text>
<text x="395.3" y="158.8">1</text>
<text x="35" y="162.3">7</text>
<text x="35" y="165.8">8</text>
<text x="38.5" y="164.1">7</text>
<text x="38.5" y="167.6">8</text>
<text x="138.8" y="162.3">27</text>
<text x="138.8" y="165.8">28</text>
<text x="144.3" y="164.1">S6</text>
<text x="144.3" y="167.6">C5</text>
<text x="169.2" y="164.1">C0</text>
<text x="169.3" y="167.6">S1</text>
<text x="174.9" y="165.8">37</text>
<text x="174.9" y="162.3">38</text>
<text x="343.1" y="167.3">1</text>
<text x="349.4" y="165.8">1</text>
<text x="33" y="172.9">10</text>
<text x="35" y="169.4">9</text>
<text x="38.5" y="171.1">9</text>
<text x="138.8" y="169.4">29</text>
<text x="138.8" y="172.9">30</text>
<text x="144.3" y="171.1">S5</text>
<text x="169.2" y="171.1">C1</text>
<text x="174.9" y="172.9">35</text>
<text x="174.9" y="169.4">36</text>
<text x="38.5" y="174.7">10</text>
<text x="138.8" y="176.4">31</text>
<text x="138.8" y="180">32</text>
<text x="144.3" y="174.7">C4</text>
<text x="144.3" y="178.2">S4</text>
<text x="169.2" y="178.2">C2</text>
<text x="169.3" y="174.7">S2</text>
<text x="174.9" y="180">33</text>
<text x="174.9" y="176.4">34</text>
<text x="144.3" y="181.7">C3</text>
<text x="169.3" y="181.7">S3</text>
<text x="77.3" y="202.9">1</text>
<text x="90.3" y="202.9">6</text>
<text x="77.3" y="206.4">2</text>
<text x="77.3" y="209.9">3</text>
<text x="80.8" y="204.6">1</text>
<text x="80.8" y="208.2">2</text>
<text x="86.8" y="204.6">6</text>
<text x="86.8" y="208.2">7</text>
<text x="90.3" y="206.4">7</text>
<text x="90.3" y="209.9">8</text>
<text x="77.3" y="213.5">4</text>
<text x="80.8" y="211.7">3</text>
<text x="80.8" y="215.2">4</text>
<text x="86.8" y="211.7">8</text>
<text x="86.8" y="215.2">9</text>
<text x="90.3" y="213.5">9</text>
<text x="77.3" y="217">5</text>
<text x="80.8" y="218.8">5</text>
<text x="84.8" y="218.8">10</text>
<text x="90.3" y="217">10</text>
<text x="73.8" y="239.9">1</text>
<text x="86.7" y="239.9">6</text>
<text x="73.8" y="243.5">2</text>
<text x="77.3" y="241.7">1</text>
<text x="77.3" y="245.2">2</text>
<text x="83.3" y="241.7">6</text>
<text x="83.3" y="245.2">7</text>
<text x="86.7" y="243.5">7</text>
<text x="73.8" y="247">3</text>
<text x="73.8" y="250.5">4</text>
<text x="77.3" y="248.7">3</text>
<text x="83.3" y="248.7">8</text>
<text x="86.7" y="247">8</text>
<text x="86.7" y="250.5">9</text>
<text x="73.8" y="254">5</text>
<text x="77.3" y="252.3">4</text>
<text x="77.3" y="255.8">5</text>
<text x="81.2" y="255.8">10</text>
<text x="83.3" y="252.3">9</text>
<text x="86.7" y="254">10</text>
</g>
<g font-size="3.2" fill="#f00">
<text x="140.8" y="70.6">1</text>
<text x="144.3" y="72.4">V+</text>
</g>
<g font-size="2.1" fill="#a54b4b">
<text x="246.3" y="112.9" transform="rotate(-90 246.3 112.9)">3</text>
<text x="233" y="121.4">1</text>
<text x="246.3" y="132.6" transform="rotate(-90 246.3 132.6)">2</text>
</g>
</svg>
